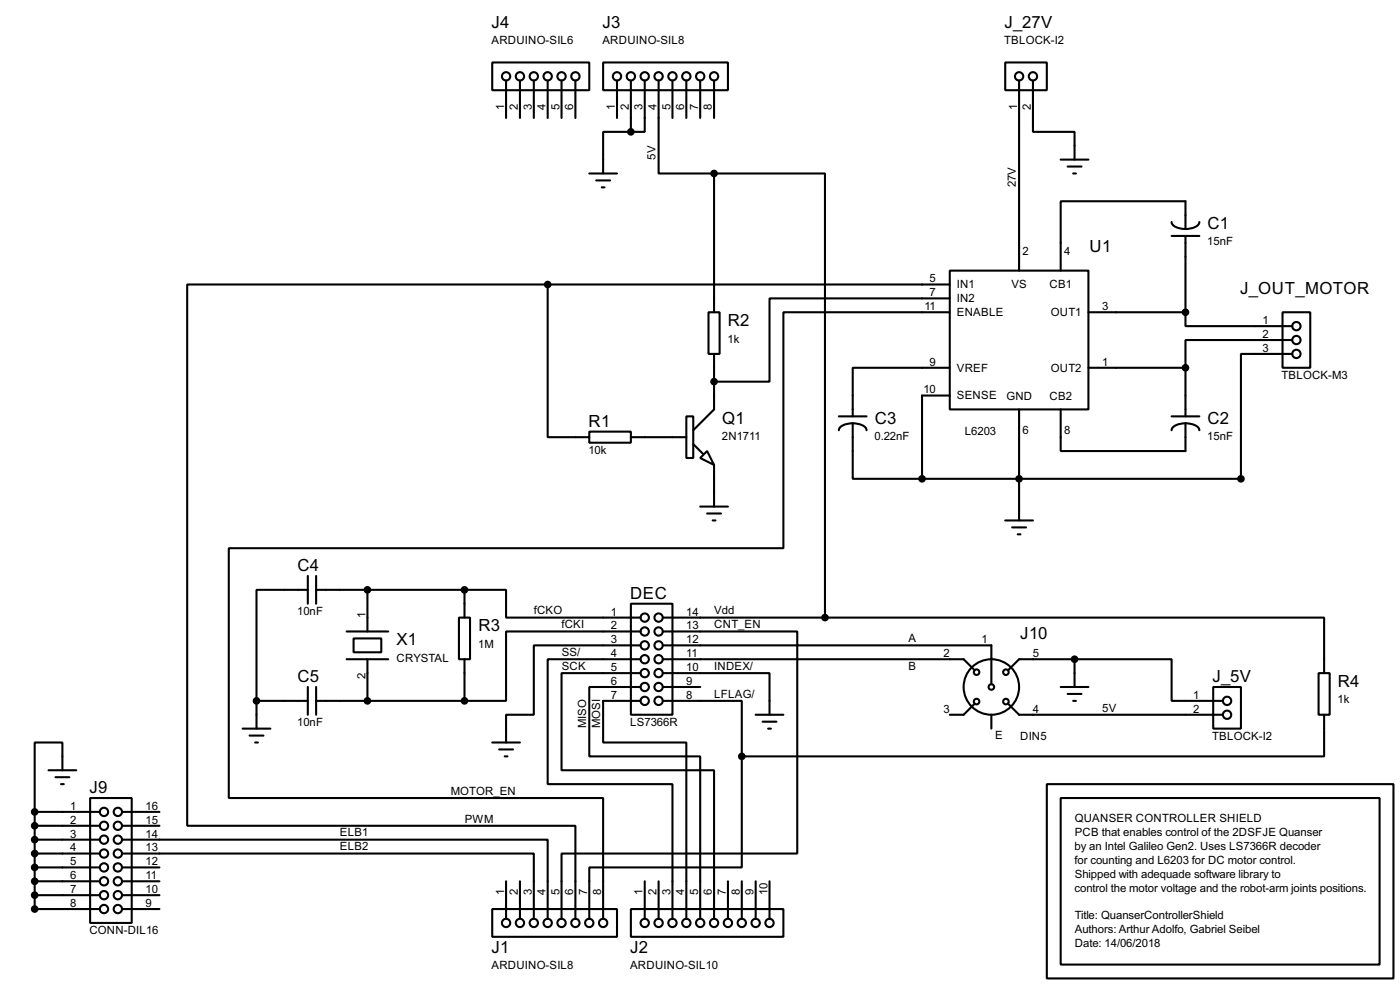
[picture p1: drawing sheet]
<svg xmlns="http://www.w3.org/2000/svg" width="256mm" height="180mm" viewBox="0 0 256 180" stroke-linecap="round" stroke-linejoin="round" font-family="sans-serif">
<g fill="none" stroke="#000" stroke-width=".38">
<path d="M90.2 11.4h17.7v5.1h-17.7zM92.7 14.7v6.9M95.2 14.7v6.9M97.8 14.7v6.9M100.3 14.7v6.9M102.9 14.7v6.9M105.4 14.7v6.9M110.5 11.4h22.8v5.1h-22.8zM113 14.7v6.9M115.6 14.7v9.4M118.1 14.7v9.4h-2.5M120.6 14.7v17h10.2"/>
<path d="M123.2 14.7v6.9M125.7 14.7v6.9M128.3 14.7v6.9M130.8 14.7v6.9M184.1 11.4h7.7v5.1h-7.7zM186.7 14.7v34.8M189.2 14.7v9.4h7.6v5.1M107.9 31.7h5.1M109.2 33h2.6M110.2 34.3h.5M115.6 24.1h-5.1v7.6M130.8 31.7h20.3v81.3"/>
<path d="M130.8 31.7v25.4M194.3 29.2h5.1M195.6 30.5h2.5M196.6 31.7h.5M100.3 52.1v27.9h7.6M100.3 52.1h-66v99h71.1v17M100.3 52.1h73.7M129.8 57.1h2v7.7h-2zM174 49.5h25.4v25.4h-25.4zM174 57.1h-30.5v43.2h-101.6v45.7h68.6v22.1M174 54.6h-33v15.2h-10.2M199.4 57.1h17.8"/>
<path d="M214.6 40.6a1.49 1.49 0 0 0 1.3 1.2l1.3 .1M214.6 43.2h5.1M217.2 41.9v-5.1h-22.9v12.7M217.2 57.1v2.6h19.5M217.2 43.2v13.9M219.7 40.6a1.49 1.49 0 0 1-1.3 1.2l-1.2 .1M234.9 57.1h5.1v10.2h-5.1zM107.9 79h7.7v2h-7.7zM125.7 76.2h1.3v7.6h-1.3zM130.8 64.8v10.1l-3.8 3.8M153.7 76.2h5M156.2 77.5v10.1h12.7"/>
<path d="M156.2 77.5a3.2 3.2 0 0 1 2.5 .9v.3M156.2 77.5a3.2 3.2 0 0 0-2.4 .9l-.1 .3M174 67.3h-17.8v8.9M174 72.4h-5.1v15.2M186.7 74.9v20.3M194.3 74.9v7.6h22.9v-5M199.4 67.3h17.8M214.6 76.2h5.1M217.2 77.5a3.2 3.2 0 0 1 2.4 .9l.1 .3M217.2 77.5a3.2 3.2 0 0 0-2.5 .9l-.1 .3M217.2 67.3v8.9M236.7 62.2h-19.5v5.1"/>
<path d="M236.7 64.8h-9.4v22.8h-58.4M115.6 80h10.1M127 81.3l1.8 1.8M128.3 83.8l1.2-1.3 1.3 2.6zM128.3 92.7h5M129.5 94h2.6M130.6 95.2h.5M130.8 85.1v7.6M184.1 95.2h5.1M185.4 96.5h2.6M186.4 97.8h.5M56.4 107.9h-9.4v20.4"/>
<path d="M56.4 105.4v5.1M57.9 107.9h27.2M57.9 105.4v5.1M63.5 115.6h7.6M64.8 116.8h5v2.6h-5zM67.3 107.9v7.7M84.1 113h2v7.6h-2zM85.1 107.9h7.6v5.1h24.6M85.1 107.9v5.1M115.6 110.5h7.6v20.3h-7.6zM117.3 115.6h-24.6v12.7h-7.6M117.3 118.1h-19.5v12.7h-5.1v5.1"/>
<path d="M121.4 115.6h24.6v40.6h-43.1v11.9M121.4 113h29.7M121.4 118.1h60.2v7.1M151.1 113h91.5v10.2M44.4 133.3h5.1M45.7 134.6h2.6M46.7 135.9h.5M47 128.3h9.4M47 128.3v5M56.4 125.7v5.1M57.9 128.3h27.2M57.9 125.7v5.1"/>
<path d="M63.5 120.6h7.6M67.3 120.6v7.7M85.1 120.6v7.7M90.2 135.9h5M91.4 137.2h2.6M92.5 138.4h.5M117.3 120.6h-17v22.9h22.9v24.6M117.3 123.2h-14.4v17.8h27.9v27.1M117.3 125.7h-9.4v12.7h20.4v29.7M117.3 128.3h-6.8v7.6h15.2v32.2M121.4 128.3h14.5v10.1M121.4 123.2h19.6v7.6"/>
<path d="M121.4 120.6h55.1l2.1 2.1M121.4 125.7h6.9M135.9 138.4v20.3h-28v9.4M138.4 130.8h5.1M139.7 132.1h2.5M140.7 133.3h.5M178.6 128.8l-2.1 2h-2.5M181.6 130.8v2.5M184.7 128.8l2 2h37.3M194.3 125.7h5.1M195.6 127h2.5M196.6 128.3h.5"/>
<path d="M196.8 120.6h17.8v7.7h9.4M196.8 120.6h-10.1l-2 2.1M196.8 120.6v5.1M222.2 125.7h5.1v7.6h-5.1zM241.6 123.2h2v7.6h-2zM242.6 130.8v7.6h-106.7M6.3 151.1h12M6.3 148.6v17.8h12M6.3 153.7h12M6.3 156.2h12M6.3 158.7h12M6.3 148.6h12"/>
<path d="M8.9 141h5.1M10.2 142.2h2.5M11.2 143.5h.5M11.4 141v-5.1h-5.1v12.7M16.5 146h7.6v22.9h-7.6zM22.4 153.7h77.9v14.4M22.4 156.2h75.4v11.9M22.4 151.1h6.8M22.4 158.7h6.8M22.4 148.6h6.8M191.8 143.5h63.5v35.6h-63.5zM194.3 146h58.4v30.5h-58.4z"/>
<path d="M6.3 161.3h12M6.3 163.8h12M22.4 161.3h6.8M22.4 163.8h6.8M22.4 166.4h6.8M90.2 166.4h22.8v5h-22.8zM92.7 161.3v6.8M95.2 161.3v6.8M115.6 166.4h27.9v5h-27.9zM118.1 161.3v6.8M120.6 161.3v6.8M133.3 161.3v6.8"/>
<path d="M135.9 161.3v6.8M138.4 161.3v6.8M141 161.3v6.8"/>
<circle cx="92.7" cy="14" r=".76"/>
<circle cx="95.2" cy="14" r=".76"/>
<circle cx="97.8" cy="14" r=".76"/>
<circle cx="100.3" cy="14" r=".76"/>
<circle cx="102.9" cy="14" r=".76"/>
<circle cx="105.4" cy="14" r=".76"/>
<circle cx="113" cy="14" r=".76"/>
<circle cx="115.6" cy="14" r=".76"/>
<circle cx="118.1" cy="14" r=".76"/>
<circle cx="120.6" cy="14" r=".76"/>
<circle cx="123.2" cy="14" r=".76"/>
<circle cx="125.7" cy="14" r=".76"/>
<circle cx="128.3" cy="14" r=".76"/>
<circle cx="130.8" cy="14" r=".76"/>
<circle cx="186.7" cy="14" r=".76"/>
<circle cx="189.2" cy="14" r=".76"/>
<circle cx="237.5" cy="59.7" r=".76"/>
<circle cx="237.5" cy="62.2" r=".76"/>
<circle cx="237.5" cy="64.8" r=".76"/>
<circle cx="118.1" cy="115.6" r=".76"/>
<circle cx="118.1" cy="113" r=".76"/>
<circle cx="118.1" cy="118.1" r=".76"/>
<circle cx="120.6" cy="113" r=".76"/>
<circle cx="120.6" cy="115.6" r=".76"/>
<circle cx="120.6" cy="118.1" r=".76"/>
<circle cx="118.1" cy="123.2" r=".76"/>
<circle cx="118.1" cy="120.7" r=".76"/>
<circle cx="118.1" cy="125.7" r=".76"/>
<circle cx="118.1" cy="128.3" r=".76"/>
<circle cx="120.6" cy="120.7" r=".76"/>
<circle cx="120.6" cy="125.7" r=".76"/>
<circle cx="120.6" cy="123.2" r=".76"/>
<circle cx="120.6" cy="128.3" r=".76"/>
<circle cx="178.9" cy="123" r=".51"/>
<circle cx="178.9" cy="128.4" r=".51"/>
<circle cx="181.6" cy="125.7" r="5.1"/>
<circle cx="181.6" cy="125.7" r=".51"/>
<circle cx="184.3" cy="128.4" r=".51"/>
<circle cx="184.3" cy="123" r=".51"/>
<circle cx="224.8" cy="128.3" r=".76"/>
<circle cx="224.8" cy="130.8" r=".76"/>
<circle cx="19" cy="151.1" r=".76"/>
<circle cx="19" cy="153.7" r=".76"/>
<circle cx="19" cy="148.6" r=".76"/>
<circle cx="19" cy="156.2" r=".76"/>
<circle cx="19" cy="158.8" r=".76"/>
<circle cx="21.6" cy="151.1" r=".76"/>
<circle cx="21.6" cy="153.7" r=".76"/>
<circle cx="21.6" cy="156.2" r=".76"/>
<circle cx="21.6" cy="158.8" r=".76"/>
<circle cx="21.6" cy="148.6" r=".76"/>
<circle cx="19" cy="166.4" r=".76"/>
<circle cx="19" cy="161.3" r=".76"/>
<circle cx="19" cy="163.8" r=".76"/>
<circle cx="21.6" cy="161.3" r=".76"/>
<circle cx="21.6" cy="163.8" r=".76"/>
<circle cx="21.6" cy="166.4" r=".76"/>
<circle cx="92.7" cy="168.9" r=".76"/>
<circle cx="95.2" cy="168.9" r=".76"/>
<circle cx="97.8" cy="168.9" r=".76"/>
<circle cx="100.3" cy="168.9" r=".76"/>
<circle cx="102.9" cy="168.9" r=".76"/>
<circle cx="105.4" cy="168.9" r=".76"/>
<circle cx="107.9" cy="168.9" r=".76"/>
<circle cx="110.5" cy="168.9" r=".76"/>
<circle cx="118.1" cy="168.9" r=".76"/>
<circle cx="120.6" cy="168.9" r=".76"/>
<circle cx="123.2" cy="168.9" r=".76"/>
<circle cx="125.7" cy="168.9" r=".76"/>
<circle cx="128.3" cy="168.9" r=".76"/>
<circle cx="130.8" cy="168.9" r=".76"/>
<circle cx="133.3" cy="168.9" r=".76"/>
<circle cx="135.9" cy="168.9" r=".76"/>
<circle cx="138.4" cy="168.9" r=".76"/>
<circle cx="141" cy="168.9" r=".76"/>
</g>
<g fill="#000" stroke="#000" stroke-width=".38">
<circle cx="115.6" cy="24.1" r=".51"/>
<circle cx="130.8" cy="31.7" r=".51"/>
<circle cx="100.3" cy="52.1" r=".51"/>
<circle cx="217.2" cy="57.1" r=".51"/>
<circle cx="130.8" cy="69.8" r=".51"/>
<circle cx="217.2" cy="67.3" r=".51"/>
<circle cx="168.9" cy="87.6" r=".51"/>
<circle cx="186.7" cy="87.6" r=".51"/>
<circle cx="227.3" cy="87.6" r=".51"/>
<circle cx="67.3" cy="107.9" r=".51"/>
<circle cx="85.1" cy="107.9" r=".51"/>
<circle cx="151.1" cy="113" r=".51"/>
<circle cx="47" cy="128.3" r=".51"/>
<circle cx="67.3" cy="128.3" r=".51"/>
<circle cx="85.1" cy="128.3" r=".51"/>
<circle cx="135.9" cy="138.4" r=".51"/>
<circle cx="196.8" cy="120.6" r=".51"/>
<circle cx="6.3" cy="158.7" r=".51"/>
<circle cx="6.3" cy="151.1" r=".51"/>
<circle cx="6.3" cy="153.7" r=".51"/>
<circle cx="6.3" cy="156.2" r=".51"/>
<circle cx="6.3" cy="148.6" r=".51"/>
<circle cx="6.3" cy="161.3" r=".51"/>
<circle cx="6.3" cy="166.4" r=".51"/>
<circle cx="6.3" cy="163.8" r=".51"/>
</g>
<g font-size="3.4">
<text x="90.1" y="5.1">J4</text>
<text x="110.4" y="5.1">J3</text>
<text x="184" y="5.1">J_27V</text>
<text x="221.2" y="42">C1</text>
<text x="199.6" y="46.2">U1</text>
<text x="227.2" y="53.8">J_OUT_MOTOR</text>
<text x="133.3" y="59.7">R2</text>
<text x="132.3" y="77.5">Q1</text>
<text x="160.2" y="77.5">C3</text>
<text x="221.2" y="77.5">C2</text>
<text x="107.8" y="78.2">R1</text>
<text x="54.5" y="104.6">C4</text>
<text x="115.5" y="109.6">DEC</text>
<text x="72.7" y="118.1">X1</text>
<text x="87.6" y="115.6">R3</text>
<text x="186.9" y="117">J10</text>
<text x="54.5" y="124.9">C5</text>
<text x="222.1" y="124.9">J_5V</text>
<text x="245.1" y="125.7">R4</text>
<text x="16.4" y="145.2">J9</text>
<text x="90.1" y="174.4">J1</text>
<text x="115.5" y="174.4">J2</text>
</g>
<g font-size="2.3">
<text x="90" y="8.1">ARDUINO-SIL6</text>
<text x="110.4" y="8.1">ARDUINO-SIL8</text>
<text x="184" y="8.1">TBLOCK-I2</text>
<text x="92.3" y="20.2" transform="rotate(-90 92.3 20.2)">1</text>
<text x="94.9" y="20.2" transform="rotate(-90 94.9 20.2)">2</text>
<text x="97.4" y="20.2" transform="rotate(-90 97.4 20.2)">3</text>
<text x="99.9" y="20.2" transform="rotate(-90 99.9 20.2)">4</text>
<text x="102.5" y="20.2" transform="rotate(-90 102.5 20.2)">5</text>
<text x="105" y="20.2" transform="rotate(-90 105 20.2)">6</text>
<text x="112.6" y="20.2" transform="rotate(-90 112.6 20.2)">1</text>
<text x="115.2" y="20.2" transform="rotate(-90 115.2 20.2)">2</text>
<text x="117.7" y="20.2" transform="rotate(-90 117.7 20.2)">3</text>
<text x="120.3" y="20.2" transform="rotate(-90 120.3 20.2)">4</text>
<text x="122.8" y="20.2" transform="rotate(-90 122.8 20.2)">5</text>
<text x="125.3" y="20.2" transform="rotate(-90 125.3 20.2)">6</text>
<text x="127.9" y="20.2" transform="rotate(-90 127.9 20.2)">7</text>
<text x="130.4" y="20.2" transform="rotate(-90 130.4 20.2)">8</text>
<text x="186.3" y="20.2" transform="rotate(-90 186.3 20.2)">1</text>
<text x="188.8" y="20.2" transform="rotate(-90 188.8 20.2)">2</text>
<text x="120.1" y="29.2" transform="rotate(-90 120.1 29.2)">5V</text>
<text x="186.1" y="34.3" transform="rotate(-90 186.1 34.3)">27V</text>
<text x="187.3" y="46.6">2</text>
<text x="194.9" y="46.6">4</text>
<text x="221.1" y="44.9">15nF</text>
<text x="170.3" y="51.7">5</text>
<text x="175.3" y="52.8">IN1</text>
<text x="185.3" y="52.7">VS</text>
<text x="192.3" y="52.7">CB1</text>
<text x="169.3" y="56.8">11</text>
<text x="170.3" y="54.2">7</text>
<text x="175.3" y="55.3">IN2</text>
<text x="175.3" y="57.9">ENABLE</text>
<text x="192.5" y="57.9">OUT1</text>
<text x="201.9" y="56.8">3</text>
<text x="231.3" y="59.3">1</text>
<text x="133.3" y="62.7">1k</text>
<text x="231.3" y="61.8">2</text>
<text x="231.3" y="64.4">3</text>
<text x="170.3" y="66.9">9</text>
<text x="175.3" y="68">VREF</text>
<text x="192.5" y="68">OUT2</text>
<text x="201.9" y="66.9">1</text>
<text x="234.8" y="69.4">TBLOCK-M3</text>
<text x="169.2" y="72">10</text>
<text x="175.3" y="73.1">SENSE</text>
<text x="184.4" y="73.3">GND</text>
<text x="192.3" y="73.3">CB2</text>
<text x="107.8" y="83.1">10k</text>
<text x="132.2" y="80.5">2N1711</text>
<text x="160.2" y="80.5">0.22nF</text>
<text x="176.7" y="79.6">L6203</text>
<text x="187.3" y="79.4">6</text>
<text x="194.9" y="79.4">8</text>
<text x="221.1" y="80.5">15nF</text>
<text x="54.4" y="112.6">10nF</text>
<text x="66.9" y="113" transform="rotate(-90 66.9 113)">1</text>
<text x="97.8" y="112.4">fCKO</text>
<text x="111.9" y="112.6">1</text>
<text x="125.7" y="112.6">14</text>
<text x="130.8" y="112.4">Vdd</text>
<text x="87.6" y="118.5">1M</text>
<text x="102.9" y="115">fCKI</text>
<text x="111.9" y="115.2">2</text>
<text x="111.9" y="117.7">3</text>
<text x="125.7" y="115.2">13</text>
<text x="125.7" y="117.7">12</text>
<text x="130.8" y="115">CNT_EN</text>
<text x="166.4" y="117.5">A</text>
<text x="179.8" y="117.7">1</text>
<text x="66.9" y="124.3" transform="rotate(-90 66.9 124.3)">2</text>
<text x="72.6" y="121.1">CRYSTAL</text>
<text x="102.9" y="120.1">SS/</text>
<text x="102.9" y="122.6">SCK</text>
<text x="111.9" y="120.3">4</text>
<text x="111.9" y="122.8">5</text>
<text x="111.9" y="125.3">6</text>
<text x="125.7" y="120.3">11</text>
<text x="125.7" y="122.8">10</text>
<text x="125.7" y="125.3">9</text>
<text x="130.8" y="122.6">INDEX/</text>
<text x="166.4" y="122.6">B</text>
<text x="172.8" y="120.3">2</text>
<text x="189.2" y="120.3">5</text>
<text x="111.9" y="127.9">7</text>
<text x="125.7" y="127.9">8</text>
<text x="130.8" y="127.7">LFLAG/</text>
<text x="172.8" y="130.4">3</text>
<text x="189.2" y="130.4">4</text>
<text x="201.9" y="130.2">5V</text>
<text x="218.6" y="127.9">1</text>
<text x="218.6" y="130.4">2</text>
<text x="245" y="128.7">1k</text>
<text x="54.4" y="132.9">10nF</text>
<text x="107.4" y="133.3" transform="rotate(-90 107.4 133.3)">MISO</text>
<text x="109.9" y="133.3" transform="rotate(-90 109.9 133.3)">MOSI</text>
<text x="115.4" y="132.9">LS7366R</text>
<text x="182.3" y="135.3">E</text>
<text x="186.9" y="135.4">DIN5</text>
<text x="222.1" y="135.4">TBLOCK-I2</text>
<text x="12.8" y="148.2">1</text>
<text x="26.7" y="148.2">16</text>
<text x="82.6" y="145.5">MOTOR_EN</text>
<text x="12.8" y="150.7">2</text>
<text x="12.8" y="153.3">3</text>
<text x="12.8" y="155.8">4</text>
<text x="26.7" y="150.7">15</text>
<text x="26.7" y="153.3">14</text>
<text x="26.7" y="155.8">13</text>
<text x="62.3" y="153.1">ELB1</text>
<text x="62.3" y="155.6">ELB2</text>
<text x="85.1" y="150.5">PWM</text>
<text x="196.8" y="155.6">by an Intel Galileo Gen2. Uses LS7366R decoder</text>
<text x="196.9" y="150.5">QUANSER CONTROLLER SHIELD</text>
<text x="196.9" y="153">PCB that enables control of the 2DSFJE Quanser</text>
<text x="12.8" y="158.4">5</text>
<text x="12.8" y="160.9">6</text>
<text x="26.7" y="158.4">12</text>
<text x="26.7" y="160.9">11</text>
<text x="196.8" y="158.1">for counting and L6203 for DC motor control.</text>
<text x="196.9" y="160.7">Shipped with adequade software library to</text>
<text x="12.8" y="163.4">7</text>
<text x="12.8" y="166">8</text>
<text x="26.7" y="163.4">10</text>
<text x="26.7" y="166">9</text>
<text x="92.3" y="163.8" transform="rotate(-90 92.3 163.8)">1</text>
<text x="94.9" y="163.8" transform="rotate(-90 94.9 163.8)">2</text>
<text x="97.4" y="163.8" transform="rotate(-90 97.4 163.8)">3</text>
<text x="99.9" y="163.8" transform="rotate(-90 99.9 163.8)">4</text>
<text x="102.5" y="163.8" transform="rotate(-90 102.5 163.8)">5</text>
<text x="105" y="163.8" transform="rotate(-90 105 163.8)">6</text>
<text x="107.6" y="163.8" transform="rotate(-90 107.6 163.8)">7</text>
<text x="110.1" y="163.8" transform="rotate(-90 110.1 163.8)">8</text>
<text x="117.7" y="163.8" transform="rotate(-90 117.7 163.8)">1</text>
<text x="120.3" y="163.8" transform="rotate(-90 120.3 163.8)">2</text>
<text x="122.8" y="163.8" transform="rotate(-90 122.8 163.8)">3</text>
<text x="125.3" y="163.8" transform="rotate(-90 125.3 163.8)">4</text>
<text x="127.9" y="163.8" transform="rotate(-90 127.9 163.8)">5</text>
<text x="130.4" y="163.8" transform="rotate(-90 130.4 163.8)">6</text>
<text x="133" y="163.8" transform="rotate(-90 133 163.8)">7</text>
<text x="135.5" y="163.8" transform="rotate(-90 135.5 163.8)">8</text>
<text x="138" y="163.8" transform="rotate(-90 138 163.8)">9</text>
<text x="140.6" y="163.8" transform="rotate(-90 140.6 163.8)">10</text>
<text x="196.8" y="163.2">control the motor voltage and the robot-arm joints positions.</text>
<text x="16.4" y="171">CONN-DIL16</text>
<text x="196.9" y="168.3">Title: QuanserControllerShield</text>
<text x="196.9" y="170.8">Authors: Arthur Adolfo, Gabriel Seibel</text>
<text x="196.9" y="173.4">Date: 14/06/2018</text>
<text x="90" y="177.3">ARDUINO-SIL8</text>
<text x="115.4" y="177.3">ARDUINO-SIL10</text>
</g>
</svg>
